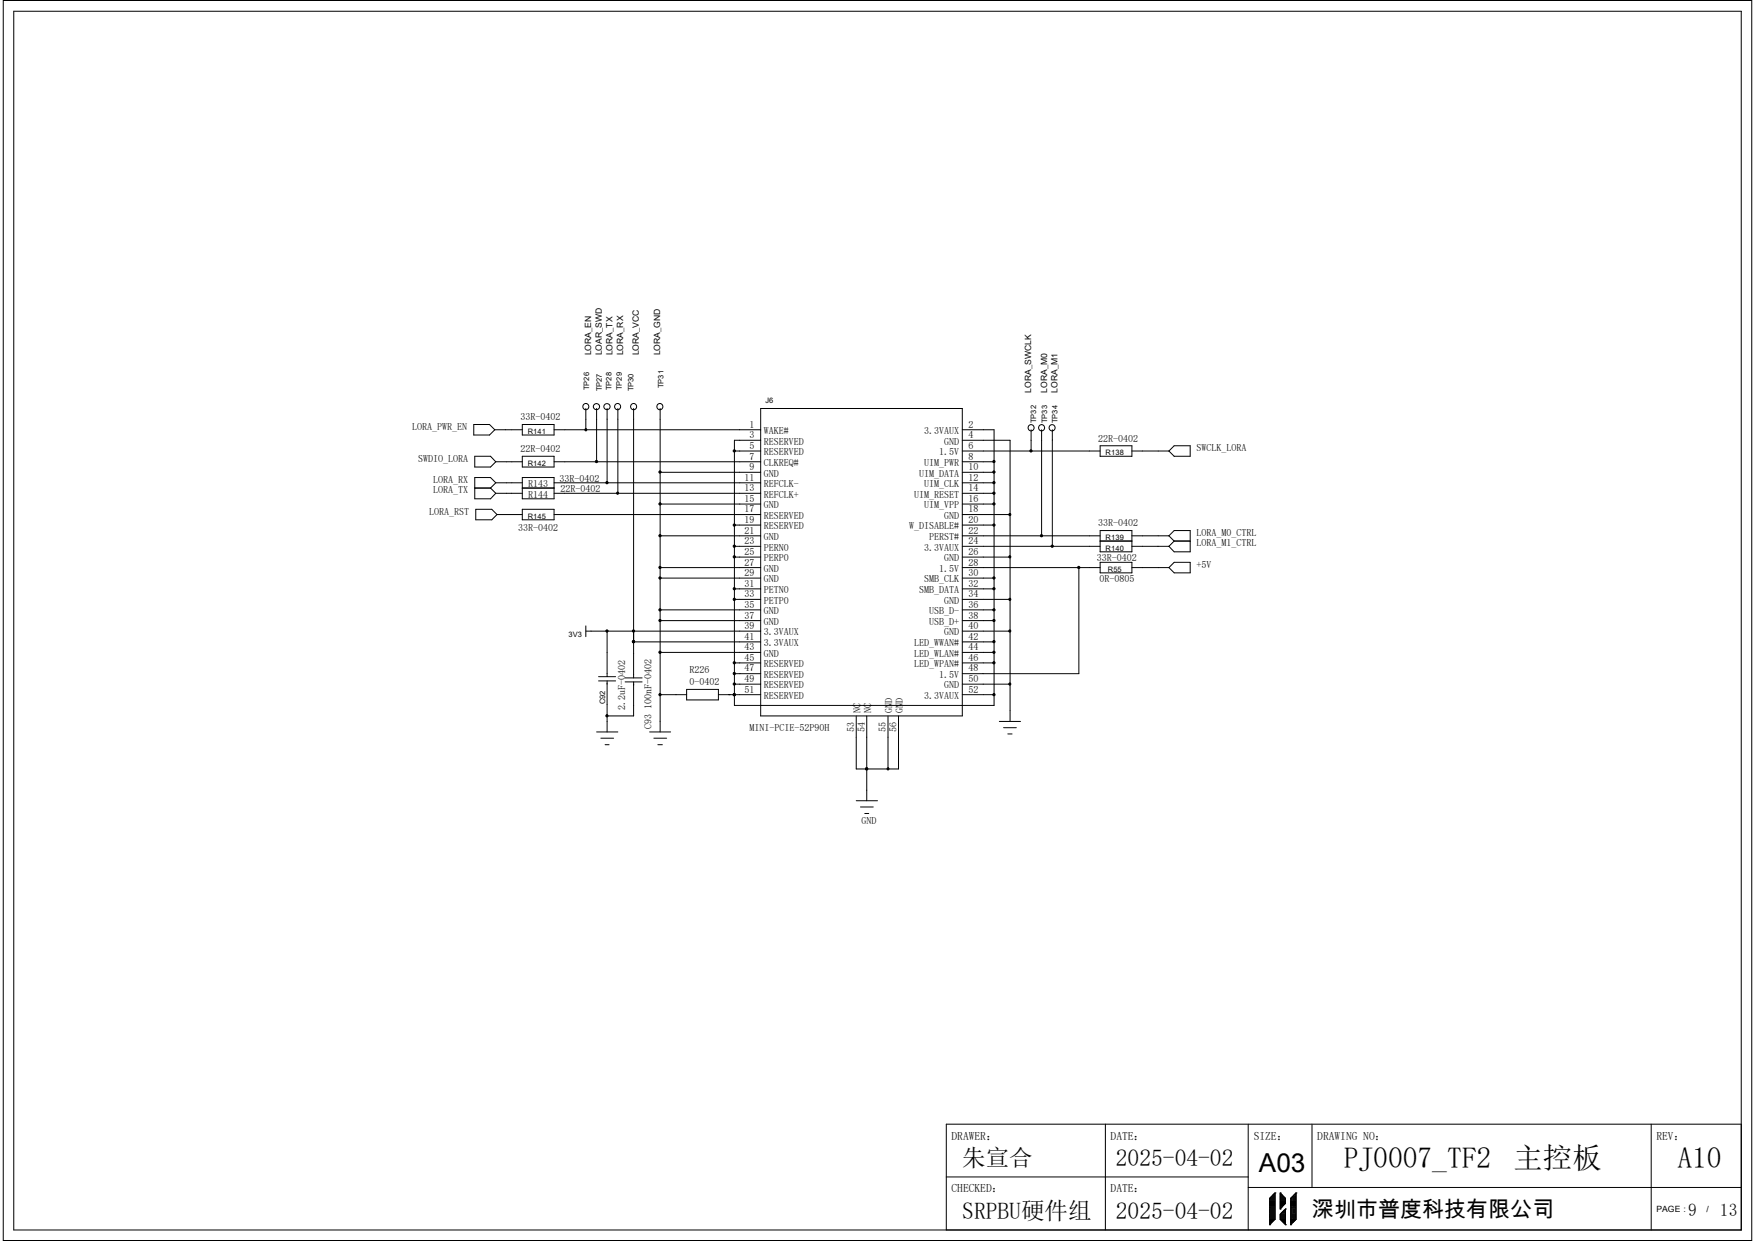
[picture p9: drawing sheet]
<svg xmlns="http://www.w3.org/2000/svg" width="297mm" height="210mm" viewBox="0 0 297 210" stroke-linecap="round" stroke-linejoin="round" font-family="sans-serif">
<g fill="none" stroke="#000" stroke-width=".17">
<path d="M.6 .1h295.9v209.8h-295.9zM2.3 1.9h292.4v206.3h-292.4zM80.2 71.8h2.6l.9 .9-.9 .9h-2.6zM80.3 77.2h2.7l.9 .9-.9 .9h-2.7zM83.7 72.7h4.7M83.9 78.1h4.5M88.4 71.8h5.4v1.8h-5.4zM88.4 77.2h5.4v1.8h-5.4zM93.8 72.7h34.9M93.8 78.1h34.9M99.1 69.1v3.6M101 69.1v9"/>
<path d="M102.7 69.1v12.6M104.6 69.1v14.4M107.2 69.1v45.6M111.7 79.9h17M111.7 69.1v54.8M124.3 76.3h4.4M128.7 69.1h34.2v52.1h-34.2zM162.9 72.7h5.3v46.7h-43.9v-44.9h4.4M162.9 74.5h8v47.6M162.9 76.3h23.3M162.9 78.1h5.3M162.9 79.9h5.3"/>
<path d="M174.5 72.7v3.6M176.3 72.7v18M178.1 72.7v19.8M186.2 75.4h5.4v1.8h-5.4zM191.6 76.3h6.2M198.7 75.4h2.7v1.8h-2.7l-.9-.9zM80.3 82.6h2.7M80.5 86.2h2.7l.9 .9-.9 .9h-2.7zM83 82.6l.9 .9M83.9 81.7h4.5M83.9 83.5h4.5M83.9 81.7l-.9-.9h-2.7v3.6h2.7l.9-.9"/>
<path d="M83.9 81.7l-.9 .9M84.1 87.1h4.3M88.4 80.8h5.4v3.6h-5.4zM88.4 86.2h5.4v1.8h-5.4zM88.4 82.6h5.4M93.8 81.7h34.9M93.8 83.5h34.9M93.8 87.1h34.9M111.7 85.3h17M111.7 90.7h17M111.7 96.1h17M111.7 97.8h17"/>
<path d="M124.3 88.9h4.4M124.3 92.5h4.4M124.3 94.3h4.4M124.3 99.7h4.4M162.9 81.7h5.3M162.9 83.5h5.3M162.9 85.3h5.3M162.9 87.1h8M162.9 88.9h5.3M162.9 90.7h23.3M162.9 92.5h23.3M162.9 94.3h8"/>
<path d="M162.9 96.1h23.3M162.9 97.8h5.3M162.9 99.7h5.3M182.6 96.1v17.9h-19.7M186.2 89.8h5.4v3.6h-5.4zM186.2 95.2h5.4v1.7h-5.4zM186.2 91.6h5.4M191.6 90.7h6.2M191.6 92.5h6.2M191.6 96.1h6.2M197.8 90.7l.9-.9h2.7v3.6h-2.7l-.9-.9M197.8 90.7l.9 .9"/>
<path d="M198.7 91.6h2.7M198.7 95.2h2.7v1.7h-2.7l-.9-.8zM198.7 91.6l-.9 .9M99.1 106.8h29.6M99.1 105.9v1.8M101.3 114.5h2.9M101.3 115.2h2.9M102.7 106.8v7.7M102.7 115.2v8.7M105.8 114.7h2.9M105.8 115.4h2.9M107.2 108.6h.1"/>
<path d="M107.2 115.4v5.8h-4.5M107.2 108.6h21.5M111.7 117.6h4.5M111.7 103.2h17M111.7 105h17M111.7 110.4h17M116.2 116.7h5.4v1.7h-5.4zM121.6 117.6h7.1M123.4 117.6h.1M124.3 117.6h.1M124.3 101.4h4.4M124.3 112.2h4.4"/>
<path d="M124.3 114h4.4M124.3 115.8h4.4M162.9 117.6h5.3M162.9 101.4h8M162.9 103.2h5.3M162.9 105h5.3M162.9 106.8h8M162.9 108.6h5.3M162.9 110.4h5.3M162.9 112.2h5.3M162.9 115.8h8M101 123.9h3.6"/>
<path d="M101.7 124.9h2.1M102.4 126h.7M109.9 123.9h3.6M110.7 124.9h2.1M111.3 126h.8M144.9 121.2v8.9h7.2v-8.9M144.9 135.5h3.6M145.6 136.6h2.2M146.3 137.7h.7M146.7 130.1h.1M146.7 121.2v14.3M150.3 121.2v8.9"/>
<path d="M169.1 122.1h3.6M169.8 123.1h2.2M170.6 124.2h.7M160.1 199.2h51.1M187.1 190.2v18M211.2 190.2v18M222 190.2v10.8M279.4 190.2v18M294.7 190.2h-134.6v18M211.2 201h83.5M214.9 207.3h.1M214.9 206.4h.9"/>
<path d="M214.9 206.2h.9M214.9 206h.9M214.9 205.8h.9M214.9 205.7h.9M214.9 205.5h.9M214.9 205.3h.9M214.9 205.1h.9M214.9 204.9h.9M214.9 204.8h.9M214.9 202.8v4.5M214.9 204.6h.9M214.9 204.4h.9"/>
<path d="M214.9 204.2h.9M214.9 204h.9M214.9 203.8h.9M214.9 203.7h.9M214.9 203.5h.9M214.9 203.3h.9M214.9 203.1h.9M214.9 202.9h.9M214.9 202.8h.9M215.8 201.9h.1M215.8 206.4l-.9 .9M215.8 202.6h-.7v4.5h-.2"/>
<path d="M215.8 202.4h-.6v4.5h-.3M215.8 202.2h-.4v4.5h-.5M215.8 202.1h-.2v4.4h-.7M215.8 201.9v4.5M215.8 201.9l-.9 .9M216.7 204.6h.1M216.7 201.9h.1M216.7 206.4l.9 .9M216.7 201.9v2.7M216.7 205.5v.9M216.7 206.4h.9M216.7 206.2h.9"/>
<path d="M216.7 206h.9M216.7 205.8h.9M216.7 205.7h.9M216.7 205.5h.9M216.7 202.1h.1v2.3M216.7 202.2h.3v2M216.7 202.4h.5v1.6M216.7 202.6h.6v1.2M216.7 204.4h.2M216.7 204.2h.3M216.7 204h.5M216.7 203.8h.7"/>
<path d="M216.7 203.7h.9M216.7 203.5h.9M216.7 203.3h.9M216.7 203.1h.9M216.7 202.9h.9M216.7 202.8h.9M216.7 201.9l.9 .9M217.6 207.3h.1M217.6 204.6h.1M217.6 204.6l-.9 .9M217.6 202.8v.9M217.6 204.6v2.7"/>
<path d="M217.6 204.8h-.3v2.3h.3M217.6 204.9h-.4v2h.4M217.6 205.1h-.6v1.6h.6M217.6 205.3h-.8v1.2h.8M217.6 203.7l-.9 .9M218.4 207.3h.1M218.4 206.4h.9M218.4 206.2h.9M218.4 206h.9M218.4 205.8h.9M218.4 205.7h.9M218.4 205.5h.9"/>
<path d="M218.4 205.3h.9M218.4 205.1h.9M218.4 204.9h.9M218.4 204.8h.9M218.4 204.6h.9M218.4 204.4h.9M218.4 204.2h.9M218.4 204h.9M218.4 203.8h.9M218.4 203.7h.9M218.4 203.5h.9M218.4 203.3h.9"/>
<path d="M218.4 203.1h.9M218.4 202.9h.9M218.4 202.8h.9M218.4 202.8v4.5M219.3 201.9h.1M219.3 202.6h-.7v4.5h-.2M219.3 202.4h-.5v4.5h-.4M219.3 202.2h-.3v4.5h-.6M219.3 202.1h-.1v4.4h-.8M219.3 206.4l-.9 .9M219.3 201.9v4.5M219.3 201.9l-.9 .9"/>
<circle cx="99.1" cy="68.8" r=".52"/>
<circle cx="101" cy="68.8" r=".52"/>
<circle cx="102.7" cy="68.8" r=".52"/>
<circle cx="104.5" cy="68.8" r=".52"/>
<circle cx="107.2" cy="68.8" r=".52"/>
<circle cx="111.7" cy="68.8" r=".52"/>
<circle cx="174.5" cy="72.4" r=".52"/>
<circle cx="176.3" cy="72.4" r=".52"/>
<circle cx="178" cy="72.4" r=".52"/>
</g>
<g fill="#000" stroke="#000" stroke-width=".17">
<circle cx="99.1" cy="72.7" r=".18"/>
<circle cx="100.9" cy="78.1" r=".19"/>
<circle cx="111.7" cy="79.9" r=".19"/>
<circle cx="124.3" cy="76.3" r=".19"/>
<circle cx="168.2" cy="79.9" r=".19"/>
<circle cx="168.2" cy="78.1" r=".19"/>
<circle cx="174.5" cy="76.3" r=".19"/>
<circle cx="102.7" cy="81.7" r=".19"/>
<circle cx="104.5" cy="83.5" r=".18"/>
<circle cx="111.7" cy="96" r=".19"/>
<circle cx="111.7" cy="85.3" r=".19"/>
<circle cx="111.7" cy="90.7" r=".19"/>
<circle cx="111.7" cy="97.8" r=".19"/>
<circle cx="124.3" cy="94.2" r=".19"/>
<circle cx="124.3" cy="99.6" r=".19"/>
<circle cx="124.3" cy="88.9" r=".19"/>
<circle cx="124.3" cy="92.4" r=".19"/>
<circle cx="168.2" cy="97.8" r=".19"/>
<circle cx="168.2" cy="85.3" r=".19"/>
<circle cx="168.2" cy="83.5" r=".19"/>
<circle cx="168.2" cy="81.7" r=".19"/>
<circle cx="168.2" cy="99.6" r=".19"/>
<circle cx="168.2" cy="88.9" r=".19"/>
<circle cx="170.9" cy="87.1" r=".18"/>
<circle cx="170.9" cy="94.2" r=".18"/>
<circle cx="176.3" cy="90.7" r=".19"/>
<circle cx="178.1" cy="92.4" r=".19"/>
<circle cx="182.6" cy="96" r=".19"/>
<circle cx="102.7" cy="106.8" r=".19"/>
<circle cx="107.2" cy="106.8" r=".19"/>
<circle cx="107.2" cy="108.6" r=".19"/>
<circle cx="111.7" cy="105" r=".19"/>
<circle cx="111.7" cy="110.4" r=".19"/>
<circle cx="111.7" cy="117.6" r=".19"/>
<circle cx="111.7" cy="103.2" r=".19"/>
<circle cx="124.3" cy="101.4" r=".19"/>
<circle cx="124.3" cy="117.6" r=".19"/>
<circle cx="124.3" cy="114" r=".19"/>
<circle cx="124.3" cy="115.8" r=".19"/>
<circle cx="124.3" cy="112.2" r=".19"/>
<circle cx="168.2" cy="103.2" r=".19"/>
<circle cx="168.2" cy="112.2" r=".19"/>
<circle cx="168.2" cy="108.6" r=".19"/>
<circle cx="168.2" cy="110.4" r=".19"/>
<circle cx="168.2" cy="105" r=".19"/>
<circle cx="168.2" cy="117.6" r=".19"/>
<circle cx="170.9" cy="106.8" r=".18"/>
<circle cx="170.9" cy="115.8" r=".18"/>
<circle cx="170.9" cy="101.4" r=".18"/>
<circle cx="102.7" cy="121.1" r=".19"/>
<circle cx="146.7" cy="130.1" r=".19"/>
<circle cx="150.3" cy="130.1" r=".18"/>
</g>
<g font-size="5">
<text x="227.4" y="197.7">PJ0007_TF2</text>
<text x="256.1" y="197.7">主控板</text>
<text x="283.9" y="197.7">A10</text>
</g>
<text font-size="4.4" x="213.1" y="198.3">A03</text>
<g font-size="4">
<text x="162.9" y="197.3">朱宣合</text>
<text x="188.8" y="197.3">2025-04-02</text>
<text x="162.9" y="206.3">SRPBU硬件组</text>
<text x="188.8" y="206.3">2025-04-02</text>
</g>
<text font-size="3.7" x="222" y="206">深圳市普度科技有限公司</text>
<g font-size="3">
<text x="285.7" y="205.9">9</text>
<text x="291.1" y="205.9">13</text>
</g>
<g font-size="1.9">
<text x="161" y="192.9">DRAWER：</text>
<text x="188" y="192.9">DATE：</text>
<text x="212.2" y="192.9">SIZE：</text>
<text x="222.9" y="192.9">DRAWING NO：</text>
<text x="280.3" y="192.9">REV：</text>
<text x="161" y="201.8">CHECKED：</text>
<text x="188" y="201.8">DATE：</text>
</g>
<g font-size="1.7">
<text x="88.1" y="71.1">33R-0402</text>
<text x="69.8" y="72.7">LORA_PWR_EN</text>
<text x="88.1" y="76.5">22R-0402</text>
<text x="126.8" y="72.4">1</text>
<text x="126.8" y="74.2">3</text>
<text x="126.8" y="76">5</text>
<text x="126.8" y="77.8">7</text>
<text x="129.3" y="73.4">WAKE#</text>
<text x="129.3" y="75.2">RESERVED</text>
<text x="129.3" y="77">RESERVED</text>
<text x="156.4" y="73.4">3.3VAUX</text>
<text x="158.9" y="77">1.5V</text>
<text x="159.8" y="75.2">GND</text>
<text x="163.9" y="72.4">2</text>
<text x="163.9" y="74.2">4</text>
<text x="163.9" y="76">6</text>
<text x="163.9" y="77.8">8</text>
<text x="185.8" y="74.7">22R-0402</text>
<text x="202.5" y="76.3">SWCLK_LORA</text>
<text x="70.8" y="78.1">SWDIO_LORA</text>
<text x="73.3" y="81.7">LORA_RX</text>
<text x="73.3" y="83.5">LORA_TX</text>
<text x="89.4" y="82.4">R143</text>
<text x="94.7" y="81.5">33R-0402</text>
<text x="94.9" y="83.3">22R-0402</text>
<text x="126" y="81.4">11</text>
<text x="126" y="83.1">13</text>
<text x="126.8" y="79.5">9</text>
<text x="129.3" y="78.9">CLKREQ#</text>
<text x="129.3" y="80.6">GND</text>
<text x="129.3" y="82.4">REFCLK-</text>
<text x="155.5" y="80.6">UIM_DATA</text>
<text x="156.4" y="78.9">UIM_PWR</text>
<text x="156.4" y="82.4">UIM_CLK</text>
<text x="163.9" y="79.5">10</text>
<text x="163.9" y="81.4">12</text>
<text x="163.9" y="83.1">14</text>
<text x="72.6" y="87.1">LORA_RST</text>
<text x="87.7" y="89.8">33R-0402</text>
<text x="89.4" y="84.2">R144</text>
<text x="126" y="84.9">15</text>
<text x="126" y="86.7">17</text>
<text x="126" y="88.5">19</text>
<text x="129.3" y="84.2">REFCLK+</text>
<text x="129.3" y="86">GND</text>
<text x="129.3" y="87.8">RESERVED</text>
<text x="129.3" y="89.6">RESERVED</text>
<text x="153.8" y="89.6">W_DISABLE#</text>
<text x="154.7" y="84.2">UIM_RESET</text>
<text x="156.4" y="86">UIM_VPP</text>
<text x="159.8" y="87.8">GND</text>
<text x="163.9" y="84.9">16</text>
<text x="163.9" y="86.7">18</text>
<text x="163.9" y="88.5">20</text>
<text x="185.8" y="89.1">33R-0402</text>
<text x="126" y="90.3">21</text>
<text x="126" y="92.1">23</text>
<text x="126" y="93.9">25</text>
<text x="126" y="95.7">27</text>
<text x="129.3" y="91.4">GND</text>
<text x="129.3" y="93.2">PERN0</text>
<text x="129.3" y="95">PERP0</text>
<text x="156.4" y="93.2">3.3VAUX</text>
<text x="157.2" y="91.4">PERST#</text>
<text x="159.8" y="95">GND</text>
<text x="163.9" y="90.3">22</text>
<text x="163.9" y="92.1">24</text>
<text x="163.9" y="93.9">26</text>
<text x="163.9" y="95.7">28</text>
<text x="185.6" y="95">33R-0402</text>
<text x="202.5" y="90.7">LORA_M0_CTRL</text>
<text x="202.5" y="92.5">LORA_M1_CTRL</text>
<text x="126" y="97.5">29</text>
<text x="126" y="99.3">31</text>
<text x="126" y="101">33</text>
<text x="129.3" y="96.8">GND</text>
<text x="129.3" y="98.6">GND</text>
<text x="129.3" y="100.4">PETN0</text>
<text x="155.5" y="100.4">SMB_DATA</text>
<text x="156.4" y="98.6">SMB_CLK</text>
<text x="158.9" y="96.8">1.5V</text>
<text x="163.9" y="97.5">30</text>
<text x="163.9" y="99.3">32</text>
<text x="163.9" y="101">34</text>
<text x="186.1" y="98.6">0R-0805</text>
<text x="202.5" y="96.1">+5V</text>
<text x="126" y="102.9">35</text>
<text x="126" y="104.7">37</text>
<text x="126" y="106.5">39</text>
<text x="129.3" y="102.2">PETP0</text>
<text x="129.3" y="103.9">GND</text>
<text x="129.3" y="105.7">GND</text>
<text x="129.3" y="107.5">3.3VAUX</text>
<text x="157.2" y="103.9">USB_D-</text>
<text x="157.2" y="105.7">USB_D+</text>
<text x="159.8" y="102.2">GND</text>
<text x="159.8" y="107.5">GND</text>
<text x="163.9" y="102.9">36</text>
<text x="163.9" y="104.7">38</text>
<text x="163.9" y="106.5">40</text>
<text x="116.7" y="113.8">R226</text>
<text x="126" y="108.2">41</text>
<text x="126" y="110">43</text>
<text x="126" y="111.8">45</text>
<text x="126" y="113.6">47</text>
<text x="129.3" y="109.3">3.3VAUX</text>
<text x="129.3" y="111.1">GND</text>
<text x="129.3" y="112.9">RESERVED</text>
<text x="154.7" y="109.3">LED_WWAN#</text>
<text x="154.7" y="111.1">LED_WLAN#</text>
<text x="154.7" y="112.9">LED_WPAN#</text>
<text x="163.9" y="108.2">42</text>
<text x="163.9" y="110">44</text>
<text x="163.9" y="111.8">46</text>
<text x="163.9" y="113.6">48</text>
<text x="116.7" y="116">0-0402</text>
<text x="126" y="115.4">49</text>
<text x="126" y="117.2">51</text>
<text x="129.3" y="114.7">RESERVED</text>
<text x="129.3" y="116.5">RESERVED</text>
<text x="129.3" y="118.3">RESERVED</text>
<text x="156.4" y="118.3">3.3VAUX</text>
<text x="158.9" y="114.7">1.5V</text>
<text x="159.8" y="116.5">GND</text>
<text x="163.9" y="115.4">50</text>
<text x="163.9" y="117.2">52</text>
<text x="105.8" y="120.1" transform="rotate(-90 105.8 120.1)">2.2uF-0402</text>
<text x="110.3" y="123.3" transform="rotate(-90 110.3 123.3)">C93 100nF-0402</text>
<text x="126.8" y="123.7">MINI-PCIE-52P90H</text>
<text x="144.6" y="124" transform="rotate(-90 144.6 124)">53</text>
<text x="145.6" y="120.6" transform="rotate(-90 145.6 120.6)">NC</text>
<text x="146.3" y="124" transform="rotate(-90 146.3 124)">54</text>
<text x="147.4" y="120.6" transform="rotate(-90 147.4 120.6)">NC</text>
<text x="149.9" y="124" transform="rotate(-90 149.9 124)">55</text>
<text x="151" y="120.6" transform="rotate(-90 151 120.6)">GND</text>
<text x="151.7" y="124" transform="rotate(-90 151.7 124)">56</text>
<text x="152.8" y="120.6" transform="rotate(-90 152.8 120.6)">GND</text>
<text x="145.8" y="139.4">GND</text>
</g>
<g font-size="1.5">
<text x="100" y="60.2" transform="rotate(-90 100 60.2)">LORA_EN</text>
<text x="101.9" y="60.2" transform="rotate(-90 101.9 60.2)">LOAR_SWD</text>
<text x="103.7" y="60.2" transform="rotate(-90 103.7 60.2)">LORA_TX</text>
<text x="105.5" y="60.2" transform="rotate(-90 105.5 60.2)">LORA_RX</text>
<text x="108.1" y="60.2" transform="rotate(-90 108.1 60.2)">LORA_VCC</text>
<text x="111.7" y="60.2" transform="rotate(-90 111.7 60.2)">LORA_GND</text>
<text x="174.5" y="66.5" transform="rotate(-90 174.5 66.5)">LORA_SWCLK</text>
<text x="177.2" y="66.5" transform="rotate(-90 177.2 66.5)">LORA_M0</text>
<text x="179" y="66.5" transform="rotate(-90 179 66.5)">LORA_M1</text>
<text x="280.3" y="205.1">PAGE：</text>
<text x="288.8" y="205.1">/</text>
</g>
<g font-size="1.3">
<text x="99.7" y="66" transform="rotate(-90 99.7 66)">TP26</text>
<text x="103.5" y="66" transform="rotate(-90 103.5 66)">TP28</text>
<text x="105.2" y="66" transform="rotate(-90 105.2 66)">TP29</text>
<text x="112.3" y="65.7" transform="rotate(-90 112.3 65.7)">TP31</text>
<text x="101.9" y="66.2" transform="rotate(-90 101.9 66.2)">TP27</text>
<text x="107.2" y="66.2" transform="rotate(-90 107.2 66.2)">TP30</text>
<text x="129.5" y="68.2">J6</text>
<text x="175.4" y="71.6" transform="rotate(-90 175.4 71.6)">TP32</text>
<text x="177.2" y="71.6" transform="rotate(-90 177.2 71.6)">TP33</text>
<text x="179" y="71.6" transform="rotate(-90 179 71.6)">TP34</text>
<text x="89.3" y="73.4">R141</text>
<text x="187.1" y="77">R138</text>
<text x="89.3" y="78.8">R142</text>
<text x="89.3" y="87.8">R145</text>
<text x="187.1" y="91.4">R139</text>
<text x="187.1" y="93.2">R140</text>
<text x="187.5" y="96.8">R55</text>
<text x="96.2" y="107.7">3V3</text>
<text x="102.4" y="119.2" transform="rotate(-90 102.4 119.2)">C92</text>
</g>
</svg>
